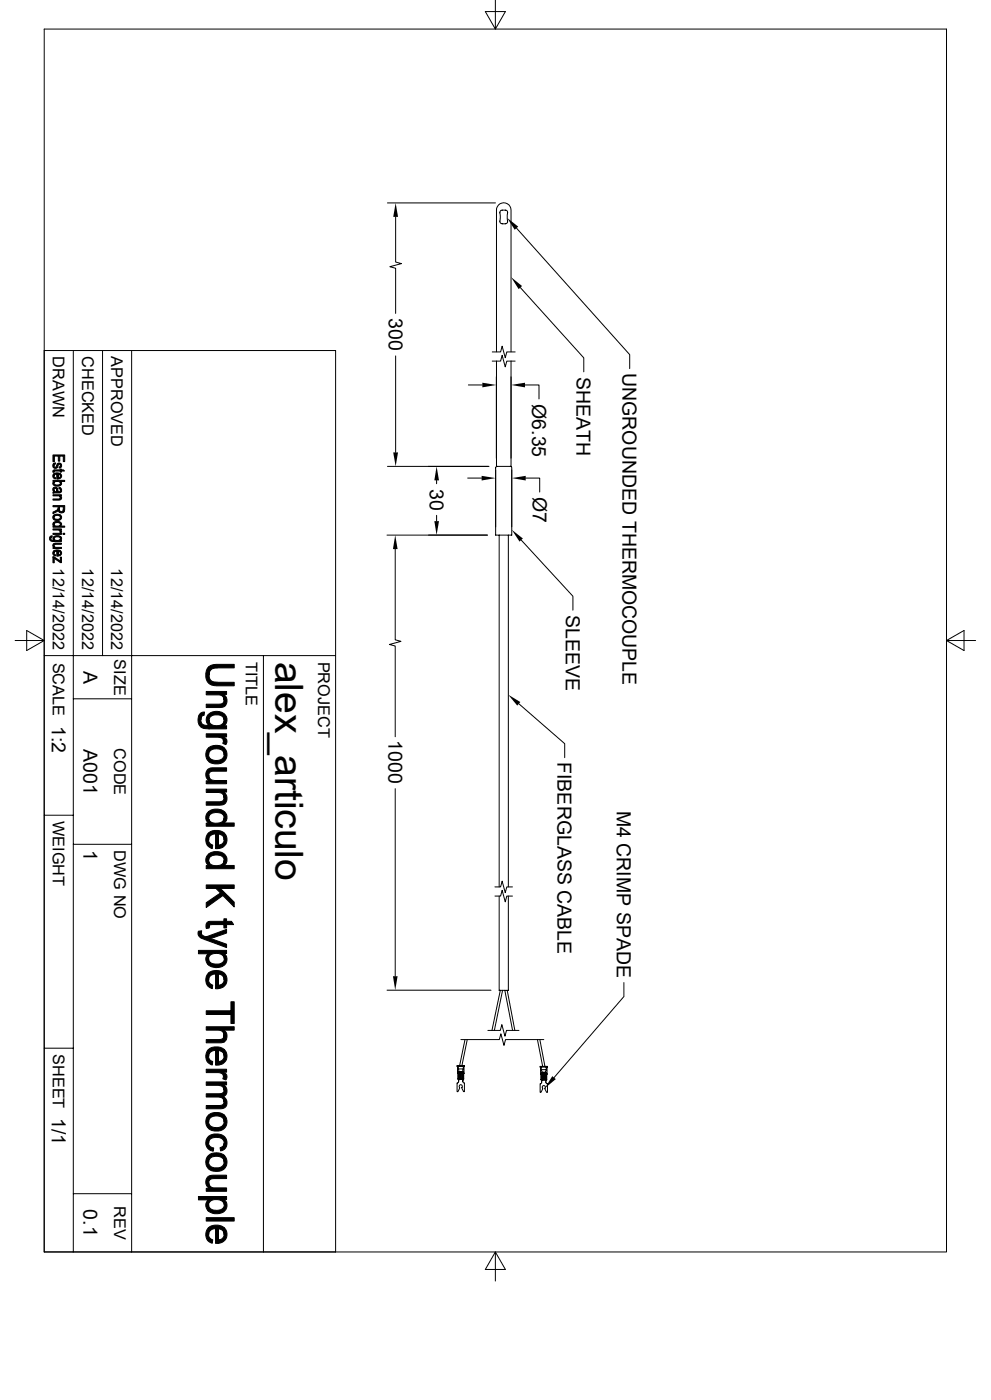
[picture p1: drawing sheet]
<svg xmlns="http://www.w3.org/2000/svg" width="297mm" height="420mm" viewBox="0 0 297 420" stroke-linecap="round" stroke-linejoin="round" font-family="sans-serif">
<g fill="none" stroke="#000" stroke-width=".3">
<path d="M13.3 8.7h270.4v366.9h-270.4zM148.5 0v8.7l3-5.2h-6l3 5.2M116.1 60.9h32.4M118.6 65.1v13.5l1.7 .5-3.5 .9 1.8 .5v13.5M150.1 63.1l1.2-.1a.77 .77 0 0 1 .8 .9v2.1a.82 .82 0 0 1-.7 1.1h-.7a.81 .81 0 0 1-.9-.8v-2.5zM154.8 68.5l33.9 37.9v4.2M156 86.3l19 21.1v4.1M13.3 105.2h87.3v270.4h-87.3zM22 105.2v270.4M30.7 105.2v91.5M39.5 105.2v270.4M118.6 106.8v28.9"/>
<path d="M140.4 115.5h4.2M147.5 105.6h2.5l.5-1.8 .9 3.5 .5-1.7h2.5M147.5 108.3h2.5l.5-1.7 .9 3.5 .5-1.8h2.5M148.8 113v24.5M148.8 105.5v-42.5a2.18 2.18 0 0 1 2.2-2.2 2.18 2.18 0 0 1 2.2 2.2v42.5M148.8 108.3v31.6h4.4v-31.6M157.4 115.5h4.1v4.2M146.6 139.9h-30.5M149 139.9l-.5 .4v20.2h4.9v-20.2l-.4-.4M130.9 144.1v1M130.9 154.6v1.7M140.2 143.4h4.2"/>
<path d="M153.4 141v17.1M157.6 143.4h4.2v4.2M118.4 164.7v27.2l1.8 .5-3.5 .9 1.7 .5v27.2M146.1 160.5h-30.1M149.6 160.5v105.6M152.4 160.5v105.6M156.2 162l15.5 16.9v4.1M4.5 192.2h8.8l-5.3 3v-6.1l5.3 3.1M13.3 196.7h87.3M79 196.7v178.9M283.7 192.2l5.2-3.1v6.1l-5.2-3h8.7M22 209.6h17.5"/>
<path d="M155.5 211.1l13.7 12v4.2M118.4 236.6v56.3M13.3 244.6h8.7M22 253.3h17.5M148.3 266.1h1.7l.5-1.8 .9 3.5 .5-1.7h1.7M148.3 268.8h1.7l.5-1.7 .9 3.5 .5-1.8h1.7M149.6 268.8v28.3h2.8v-28.3M116 297.1h31.2M149.9 297.1l-2.5 12M150.6 297.1l-2.4 12M151.3 297.1l2.3 12M152 297.1l2.3 12"/>
<path d="M187 294.8v4.2l-21 24.3M13.3 314.5h8.7M137 319.7h2.2v.2h-2.2zM137.1 319.9v2M137.4 319.7v1M138.1 311.9h11.5l.5-1.8 .9 3.5 .5-1.7h11.5M138.9 319.7l-.3 1.7M139.1 319.9v2M139.4 311.9l-1.6 7.8M140 311.9l-1.6 7.8M146.2 309.1h3.7l.5-1.7 .9 3.5 .5-1.8h3.7M161.1 311.9l1.5 8"/>
<path d="M161.8 311.9l1.5 8M161.9 319.9h2.2v.2h-2.2zM162.2 319.9v1M163.7 319.9l-.2 1.7M137.1 321.9h2M137.1 321.9l.1 .1M137.2 322h1.8M137.4 320.7h1.5M137.4 320.7l.2 .8M137.5 321.5h1.2M137.5 321.5h.5M137.5 324v.1a.52 .52 0 0 1-.5 .8v2.6h.2l.6-1.2a.49 .49 0 0 1-.1-.7 .49 .49 0 0 1 .7-.1v1l.5 1h.3l-.1-2.6a.54 .54 0 0 1-.4-.8v-.1"/>
<path d="M137.5 321.5v2.4M137.5 324h.1M137.5 323.7h1.2M137.5 323.9v.1M137.5 323.9v.2M137.6 321.4h1M137.7 321.5v2.2l-.2 .2M138 321.5v2.2M138.1 321.5v2.2M138.2 321.5h.5M138.5 321.5v2.2l.2 .2M138.6 321.4v.1"/>
<path d="M138.7 323.9v.2M138.7 323.7v.2M138.7 323.9v.1M138.7 321.5v2.2M138.7 324h.1M139.1 321.9l-.1 1.8h-1.8v-1.7M162 322.2h2M162 322.2l.1 .1M162 320.1v2.1M162.1 322.3h1.8M162.2 320.9h1.5M162.2 320.9l.3 .9"/>
<path d="M162.3 321.8h1.3M162.3 321.8h.6M162.3 324.2v.7l-.4 .2v2.6h.2l.5-1.2a.48 .48 0 0 1 0-.7 .48 .48 0 0 1 .7 0 .48 .48 0 0 1 0 .7l.5 1.2h.3v-2.6l-.4-.2-.1-.7M162.3 324.1v.1M162.3 321.8v2.1M162.3 324.2h.1M162.4 323.9h1.2v.2M162.4 324.1l-.1 .2M162.4 323.9l-.1 .2M162.5 321.6h1M162.6 321.8v2.1l-.2 .2M162.9 321.8v2.1"/>
<path d="M163 321.8v2.1M163.1 321.8h.5M163.4 321.8v2.1l.2 .2M163.5 321.6v.2M163.6 324.1v.1M163.6 324.1v.2M163.6 321.8v2.1M163.6 324.2h.1M164 322.2l-.1 1.7h-1.8v-1.6M164 320.1v2.1M22 358.1h17.5M148.5 375.6l-3 5.2h6l-3-5.2v8.7"/>
</g>
<g fill="#000" stroke="#000" stroke-width=".3">
<path d="M16.1 139l.5-.1 .1 .3-.5 .5z" fill-rule="evenodd"/>
<path d="M16 139.1l.1-.1 .1 .7a.45 .45 0 0 0 .5 .5 .45 .45 0 0 0 .3-.7 .71 .71 0 0 1 1.1-.5v.7a.4 .4 0 0 0-.4-.5 .4 .4 0 0 0-.3 .6 .81 .81 0 0 1-1.2 .6 .81 .81 0 0 1-.2-1.3z" fill-rule="evenodd"/>
<path d="M18.1 139l.3 .4a.76 .76 0 0 1-.7 1v-.3l.4-.3z" fill-rule="evenodd"/>
<path d="M15.9 136.5h3.5v2h-.4v-1.7h-1.1v1.5h-.4v-1.5h-1.2v1.7h-.4z" fill-rule="evenodd"/>
<path d="M16.2 144.4v.5z" fill-rule="evenodd"/>
<path d="M16.2 146.9v.7z" fill-rule="evenodd"/>
<path d="M16.1 156.7l.1 1.1a.64 .64 0 0 1-.1-1.1z" fill-rule="evenodd"/>
<path d="M15.9 141.1l.4-.1v.6l-.4 .1z" fill-rule="evenodd"/>
<path d="M15.9 142.4l.3-.3v.8l.5 .4-.1 .4a.89 .89 0 0 1-.7-1.3z" fill-rule="evenodd"/>
<path d="M16 146.3a.82 .82 0 0 1 1.2 .2l-.1 1v-.1a.56 .56 0 0 0-.2-.7 .56 .56 0 0 0-.7 0l-.1 .8-.3-.4z" fill-rule="evenodd"/>
<path d="M15.9 153.6l1.3-.6 .2-.6 .1 .7-.3 .3-1.3 .7z" fill-rule="evenodd"/>
<path d="M16.2 142.1l.7-.2 1 .1 .2 .1v.7l-.2-.4-.5-.2v1.5h-.4v-1.5l-.6 .2-.2 .4z" fill-rule="evenodd"/>
<path d="M17.7 146.2l.4 .1v.8l-.1-.4-.4-.2z" fill-rule="evenodd"/>
<path d="M16.2 154.5l.7-.2 1 .1 .2 .1v.7a1.1 1.1 0 0 0-1.9 0z" fill-rule="evenodd"/>
<path d="M18 148.7l.1 .6z" fill-rule="evenodd"/>
<path d="M15.9 148.4h2.5v.3h-.4v.4l-.3-.3h-1.8z" fill-rule="evenodd"/>
<path d="M15.9 158.7h2.5v.3h-.4v.4l-.6-.4h-1.5z" fill-rule="evenodd"/>
<path d="M17.4 142.2v1.1h.2l.5-.4v-.8a.89 .89 0 0 1 .3 1.1 .89 .89 0 0 1-1 .5z" fill-rule="evenodd"/>
<path d="M15.9 144.7l.2-.2 .1 .4a1.16 1.16 0 0 0 1.9 .1v-.6a.85 .85 0 0 1 .2 1.1 .85 .85 0 0 1-1.1 .3h-.6a.78 .78 0 0 1-.7-1.1z" fill-rule="evenodd"/>
<path d="M16.2 147.2l.3 .3h.6l.1-1 .1 .1a.55 .55 0 0 0 .1 .7 .55 .55 0 0 0 .6 .1l.1-1.1 .4 .6a.77 .77 0 0 1-1 1l-1.6 .1z" fill-rule="evenodd"/>
<path d="M15.9 149.7l1.9-.1 .2-.1 .1-.7a.72 .72 0 0 1 .3 .9 .72 .72 0 0 1-1 .3h-1.5z" fill-rule="evenodd"/>
<path d="M16.2 154.5v.7a1.1 1.1 0 0 0 1.9 0v-.7l.2 .3a1.13 1.13 0 0 1-.3 1.2 1.13 1.13 0 0 1-1.4 .1 .87 .87 0 0 1-.7-.6 .87 .87 0 0 1 .3-1z" fill-rule="evenodd"/>
<path d="M16.2 156.7l1.2-.3a.81 .81 0 0 1 .9 .4 .81 .81 0 0 1-.2 1v-.5a1.14 1.14 0 0 0-1.9 0z" fill-rule="evenodd"/>
<path d="M18 159l.5 .3-.2 .5-.4-.2z" fill-rule="evenodd"/>
<path d="M17.8 152v.8a.58 .58 0 0 0 .5 .7 .58 .58 0 0 0 .7-.6v.8l-.5 .2-.6-.1z" fill-rule="evenodd"/>
<path d="M16.3 141h1.8v-.3h.3v.3h.7l.2 .3h-.9v.3h-.3v-.3h-1.8v.2z" fill-rule="evenodd"/>
<path d="M15.9 144.1h3.5v.3h-1.3v.6a1.2 1.2 0 0 0-1.9-.2z" fill-rule="evenodd"/>
<path d="M15.9 151.7h3.5l-.1 1.7-.3 .3v-1.7h-1.2v1.7l-.3-.5-.1-1.2h-1.5z" fill-rule="evenodd"/>
<path d="M16.2 157.4a1.24 1.24 0 0 0 1.9-.1v.5h1.3v.4h-3.5v-.4h.3z" fill-rule="evenodd"/>
<path d="M15.2 160.8l.5-.1-.5 .8z" fill-rule="evenodd"/>
<path d="M15 161l.2-.1v.6a.73 .73 0 0 0 1 .6v.3h-.5a.9 .9 0 0 1-.8-.5 .9 .9 0 0 1 .1-.9z" fill-rule="evenodd"/>
<path d="M15.9 167l.4 .6v1.2h-.4z" fill-rule="evenodd"/>
<path d="M16.2 163.7l.1 .6z" fill-rule="evenodd"/>
<path d="M15.9 165.5l.3-.3v.8l.5 .5-.1 .3a.89 .89 0 0 1-.7-1.3z" fill-rule="evenodd"/>
<path d="M16.2 165.2l.7-.2 1 .1 .2 .1v.7l-.2-.4-.5-.1v1.4h-.4v-1.4l-.6 .1-.2 .4z" fill-rule="evenodd"/>
<path d="M15.9 167h.3l1.9 1.3v.5z" fill-rule="evenodd"/>
<path d="M16 161.1l.8-.4h.9l.5 .3-.1 .6a1.1 1.1 0 0 0-1.9 0v.8v-.3a.65 .65 0 0 1-.2-1z" fill-rule="evenodd"/>
<path d="M16.2 161.6a1.13 1.13 0 0 0 1.9 .1l.3 .7h-2.2z" fill-rule="evenodd"/>
<path d="M16 163.2l.5-.3h1.9v.4l-2.1 .1-.1 .8a.69 .69 0 0 1-.2-1z" fill-rule="evenodd"/>
<path d="M15.9 164.3h.4v-.3l.3 .2h1.8v.3h-2.5z" fill-rule="evenodd"/>
<path d="M18.1 167.1h.3v1.7h-.3z" fill-rule="evenodd"/>
<path d="M15.9 160h2.5v.3h-2.5z" fill-rule="evenodd"/>
<path d="M18.2 161a.71 .71 0 0 1-.1 1.1z" fill-rule="evenodd"/>
<path d="M17.4 165.4v1.1h.2l.5-.5v-.8a.92 .92 0 0 1 .3 1.1 .92 .92 0 0 1-1 .5z" fill-rule="evenodd"/>
<path d="M18.9 160h.5v.3h-.5z" fill-rule="evenodd"/>
<path d="M60.2 214l1.1-.4-.1 1a1.14 1.14 0 0 0-1 1.3z" fill-rule="evenodd"/>
<path d="M60 214.1l.2-.1v1.9a1.82 1.82 0 0 0 2.4 1.7l.1 1.1a2.77 2.77 0 0 1-3.1-1.4 2.77 2.77 0 0 1 .4-3.2z" fill-rule="evenodd"/>
<path d="M67 208.3l.2 .1-.1 1.6z" fill-rule="evenodd"/>
<path d="M62.4 214.3a3.9 3.9 0 0 1 4.9-.1l-.1 1.9a2.39 2.39 0 0 0-3.7-1.4l-.5 .4-.3 .5v3.1l-.1-1.1a2.29 2.29 0 0 1-.2-3.3z" fill-rule="evenodd"/>
<path d="M61.8 207.4h6.1v.9h-.9v1l-.9-.8-4.3-.1z" fill-rule="evenodd"/>
<path d="M62.7 216.1a2.33 2.33 0 0 0 3.4 1.4l.7-.5 .3-.5v1.2h.8v1h-5.2z" fill-rule="evenodd"/>
<path d="M61.8 211.2h4a1.16 1.16 0 0 0 1.3-1.2l.1-1.6a2.14 2.14 0 0 1 .7 2.6 2.14 2.14 0 0 1-2.4 1.3h-3.7z" fill-rule="evenodd"/>
<path d="M67.3 214.2a2.28 2.28 0 0 1-.2 3.5z" fill-rule="evenodd"/>
<path d="M62.5 200.1l.2-.1v2.4a1.91 1.91 0 0 0 2.4 2.2l5.1 .1v1h-4.8a3.2 3.2 0 0 1-3.6-4.3z" fill-rule="evenodd"/>
<path d="M62.7 200l1.5-.7h6v1.1h-4.8a2.06 2.06 0 0 0-2.7 2z" fill-rule="evenodd"/>
<path d="M62.6 232.5l.2 .9-.1 .8-.2-.1z" fill-rule="evenodd"/>
<path d="M62.5 224.4a4 4 0 0 1 4.7 0v2a2.43 2.43 0 0 0-3.7-1.5l-.8 .7-.2 .8z" fill-rule="evenodd"/>
<path d="M67 237.6l.2 .1-.1 1.6z" fill-rule="evenodd"/>
<path d="M61.8 220.1h6.1v1h-.9v1.2a1.65 1.65 0 0 0-2-1.2h-3.2z" fill-rule="evenodd"/>
<path d="M62.3 230.8l1.2-.5h4.4v1.1h-4.2a1.15 1.15 0 0 0-1.1 1.1l-.1 1.6a2.27 2.27 0 0 1-.2-3.3z" fill-rule="evenodd"/>
<path d="M61.8 234.2h.9l.1-.8 .7 .6 .8 .1h3.6v1h-6.1z" fill-rule="evenodd"/>
<path d="M61.8 236.7h6.1v.9h-.9v1l-.1-.1a1.9 1.9 0 0 0-1.7-.8h-3.4z" fill-rule="evenodd"/>
<path d="M67 221.1a1.43 1.43 0 0 1 .7 2.3l-.9-.4z" fill-rule="evenodd"/>
<path d="M62.5 224.4v2a2.39 2.39 0 0 0 3.6 1.5l1-1 .1-2.5a2.88 2.88 0 0 1 .4 3.6 2.88 2.88 0 0 1-3.5 1.1 2.76 2.76 0 0 1-2.3-1.8 2.76 2.76 0 0 1 .7-2.9z" fill-rule="evenodd"/>
<path d="M61.8 240.5h4a1.16 1.16 0 0 0 1.3-1.2l.1-1.6a2.14 2.14 0 0 1 .7 2.6 2.14 2.14 0 0 1-2.4 1.3h-3.7z" fill-rule="evenodd"/>
<path d="M62.5 243.5l.1 3.4a2.17 2.17 0 0 1-.1-3.4z" fill-rule="evenodd"/>
<path d="M62.5 256.2l.1 3.5a2.17 2.17 0 0 1-.1-3.5z" fill-rule="evenodd"/>
<path d="M62.4 249.9l.1 2.3a1.66 1.66 0 0 0 1.3 1.3l-.2 1.1a2.78 2.78 0 0 1-1.2-4.7z" fill-rule="evenodd"/>
<path d="M62.5 249.9a4 4 0 0 1 4.7 0v2a1.66 1.66 0 0 0-1.8-1.7v4.4h-.8v-4.5l-1.5 .6-.4 .5-.2 .8z" fill-rule="evenodd"/>
<path d="M62.5 243.5a3.7 3.7 0 0 1 5.4 .8l.1 1.4-.8 1.2v-1.6a2.24 2.24 0 0 0-3.1-1.5l-.5 .1a1.55 1.55 0 0 0-1.1 1.5z" fill-rule="evenodd"/>
<path d="M65.4 250.2v3.3l1.1-.3 .5-.6 .2-2.7a2.67 2.67 0 0 1 .7 2.9 2.67 2.67 0 0 1-2.5 1.8z" fill-rule="evenodd"/>
<path d="M62.5 256.2a3.7 3.7 0 0 1 5.4 .8l.1 1.4-.8 1.2v-1.5a2.24 2.24 0 0 0-3.1-1.5l-.5 .1a1.55 1.55 0 0 0-1.1 1.4z" fill-rule="evenodd"/>
<path d="M62.6 245.8a2.76 2.76 0 0 0 3.8 .8 1.41 1.41 0 0 0 .8-1.3v1.6h3v1h-8.4v-1h.8z" fill-rule="evenodd"/>
<path d="M59.5 279.4l1-.2-.2 2.2-.8-.8z" fill-rule="evenodd"/>
<path d="M62.1 276.7l.6-.3v2l-.9 .2v-1.3z" fill-rule="evenodd"/>
<path d="M61.8 270.8l4.3-2.9 .7 .7-5 3.6z" fill-rule="evenodd"/>
<path d="M61.8 281.1l6.1-2.3v1.1l-5 1.7z" fill-rule="evenodd"/>
<path d="M62.7 276.4h4.4v-.8h.8v.8h1.5l.6 1h-2.1v1h-.8v-1h-4.1l-.3 .6z" fill-rule="evenodd"/>
<path d="M62.6 258.5a2.76 2.76 0 0 0 3.8 .9 1.41 1.41 0 0 0 .8-1.3v1.5h3v1h-8.4v-.9h.8z" fill-rule="evenodd"/>
<path d="M64.7 266.5h1.3l4.2 4.1v1.5z" fill-rule="evenodd"/>
<path d="M61.8 265.5h8.4v1h-8.4z" fill-rule="evenodd"/>
<path d="M62.1 286.4l.3-.3v3.3a2.21 2.21 0 0 1-.3-3z" fill-rule="evenodd"/>
<path d="M62.4 291.9l.1 2.3a1.56 1.56 0 0 0 1.3 1.3l-.2 1.1a2.83 2.83 0 0 1-1.2-4.7z" fill-rule="evenodd"/>
<path d="M62.5 291.9a3.9 3.9 0 0 1 4.7 0v2a1.73 1.73 0 0 0-1.8-1.7v4.4h-.8v-4.4l-1.4 .4-.5 .7-.2 .7z" fill-rule="evenodd"/>
<path d="M67.1 286l.2 .2-.1 1.5z" fill-rule="evenodd"/>
<path d="M60.4 279.8a1.38 1.38 0 0 0 1.4 1.3l6.1 2.2v1l-7.6-2.9z" fill-rule="evenodd"/>
<path d="M59.5 285.1h8.4v.9h-.8v1.1a2.81 2.81 0 0 0-4.5 .1l-.2 2.2v-3.3h-2.9z" fill-rule="evenodd"/>
<path d="M62.5 287.6a2.19 2.19 0 0 0 2.9 1.6l1.2-.4 .5-.6 .2-2a2.42 2.42 0 0 1 .4 2.8 2.42 2.42 0 0 1-2.5 1.2l-1.7-.1-.9-.5-.2-.2z" fill-rule="evenodd"/>
<path d="M65.4 292.2v3.4l1.1-.4 .5-.5 .2-2.8a2.68 2.68 0 0 1 .7 3 2.68 2.68 0 0 1-2.5 1.7z" fill-rule="evenodd"/>
<path d="M62.4 314.9l.1 2.2a1.66 1.66 0 0 0 1.3 1.4l-.2 1a2.78 2.78 0 0 1-1.2-4.6z" fill-rule="evenodd"/>
<path d="M61.8 311.9h3.9a1.21 1.21 0 0 0 1.4-1.3v2l-.4 .2h-4.9z" fill-rule="evenodd"/>
<path d="M62.5 314.8a4 4 0 0 1 4.7 0v2.1a1.66 1.66 0 0 0-1.8-1.7v4.3h-.8v-4.4l-1.5 .5-.4 .6-.2 .7z" fill-rule="evenodd"/>
<path d="M67.2 309a2.26 2.26 0 0 1-.1 3.6z" fill-rule="evenodd"/>
<path d="M65.4 315.2v3.3l1.1-.4 .5-.5 .2-2.8a2.67 2.67 0 0 1 .7 3 2.67 2.67 0 0 1-2.5 1.7z" fill-rule="evenodd"/>
<path d="M61.8 303.2h7.4v-2.7h1v6.5h-1v-2.7h-7.4z" fill-rule="evenodd"/>
<path d="M61.8 308h8.4v1h-3l-.1 3.6v-2a1.6 1.6 0 0 0-1.9-1.6h-3.4z" fill-rule="evenodd"/>
<path d="M61.8 328.1h3.9l1.2-.4 .1 1.3 .2 .1-.1 1.5-.1-.7-.8-.7-4.4-.1z" fill-rule="evenodd"/>
<path d="M62.5 334.5a4.1 4.1 0 0 1 4.7 0v2a2.37 2.37 0 0 0-3.6-1.5l-.9 .8-.2 .7z" fill-rule="evenodd"/>
<path d="M67.1 325.5l.1 .1-.1 1.5z" fill-rule="evenodd"/>
<path d="M61.8 320.8h6.1v.8h-.9v1.3a1.67 1.67 0 0 0-2-1.1h-3.2z" fill-rule="evenodd"/>
<path d="M61.8 324.6h6.1v.9h-.8l-.1 .9-.6-.6-1-.2h-3.6z" fill-rule="evenodd"/>
<path d="M67 321.6a1.45 1.45 0 0 1 .7 2.4l-.9-.4z" fill-rule="evenodd"/>
<path d="M67.2 325.6a1.95 1.95 0 0 1-.2 3.4z" fill-rule="evenodd"/>
<path d="M61.8 331.6h3.9a1.15 1.15 0 0 0 1.4-1l.1-1.5a1.91 1.91 0 0 1 .8 2.2 1.91 1.91 0 0 1-2 1.3h-4.2z" fill-rule="evenodd"/>
<path d="M62.5 334.5v2a2.35 2.35 0 0 0 3.4 1.7l.6-.3 .6-.8 .1-2.6a2.9 2.9 0 0 1 .4 3.6 2.9 2.9 0 0 1-3.5 1.2 2.76 2.76 0 0 1-2.3-1.9 2.76 2.76 0 0 1 .7-2.9z" fill-rule="evenodd"/>
<path d="M62.6 354.8l.2 .8-.1 .9-.2-.2z" fill-rule="evenodd"/>
<path d="M62.5 340.9v2a1.51 1.51 0 0 0 1.6 1.5l-.2 1a2.57 2.57 0 0 1-2.1-1.8 2.57 2.57 0 0 1 .7-2.7z" fill-rule="evenodd"/>
<path d="M62.5 346.6a3.9 3.9 0 0 1 4.7 0v2a2.43 2.43 0 0 0-3.6-1.6l-.7 .5-.4 1.1z" fill-rule="evenodd"/>
<path d="M67.2 342.9v1.9l-1.1 .5-.1-1a1.36 1.36 0 0 0 1.2-1.4z" fill-rule="evenodd"/>
<path d="M62.3 353.1l.5-.4 1-.1h4.1v1h-4.2a1.09 1.09 0 0 0-1.1 1.2l-.1 1.5a2.22 2.22 0 0 1-.2-3.2z" fill-rule="evenodd"/>
<path d="M61.8 356.5h.9l.1-.9 .5 .5 .8 .3h3.8v1h-6.1z" fill-rule="evenodd"/>
<path d="M59.5 358.9h8.4v1h-.8v1a2.84 2.84 0 0 0-4.5 .2l-.2 2.2v-3.3h-2.9z" fill-rule="evenodd"/>
<path d="M62.5 340.9a3.7 3.7 0 0 1 5.4 1l.1 .8-.1 1.1-.7 1v-1.9a2.11 2.11 0 0 0-2.9-1.7l-1.2 .4-.6 1.3z" fill-rule="evenodd"/>
<path d="M62.5 346.6v2a2.14 2.14 0 0 0 2.9 1.8l.9-.3 .8-.9 .1-2.6a2.85 2.85 0 0 1 .5 3.5 2.85 2.85 0 0 1-3.3 1.3 2.75 2.75 0 0 1-2.6-1.8 2.75 2.75 0 0 1 .7-3z" fill-rule="evenodd"/>
<path d="M61.8 365.3h8.4v1h-8.4z" fill-rule="evenodd"/>
<path d="M62.1 360.3l.3-.3v3.3a2.22 2.22 0 0 1-.3-3z" fill-rule="evenodd"/>
<path d="M62.4 368.3l.2 2.5 .3 .7 .9 .4-.2 1.1a2.78 2.78 0 0 1-1.2-4.7z" fill-rule="evenodd"/>
<path d="M62.5 368.3a4 4 0 0 1 4.7 0v2a1.66 1.66 0 0 0-1.8-1.7v4.4h-.8v-4.4l-1 .2-.7 .5-.4 1.1z" fill-rule="evenodd"/>
<path d="M67.1 359.9l.2 .1-.1 1.5z" fill-rule="evenodd"/>
<path d="M62.5 361.4a2.19 2.19 0 0 0 2.9 1.7l.9-.3a1.49 1.49 0 0 0 .9-1.3l.1-1.5a2.45 2.45 0 0 1 .4 2.8 2.45 2.45 0 0 1-2.5 1.3l-1.4-.1-1.4-.7z" fill-rule="evenodd"/>
<path d="M65.4 368.6v3.3a1.65 1.65 0 0 0 1.8-1.6v-2a2.7 2.7 0 0 1 .7 3 2.7 2.7 0 0 1-2.5 1.7z" fill-rule="evenodd"/>
</g>
<g fill="#000">
<path d="M118.6 60.9l.7 4.2h-1.4zM152 65.4l3.3 2.6-1 .9zM153.2 83.1l3.3 2.7-1.1 .9zM144.6 114.8l4.2 .7-4.2 .7zM153.2 115.5l4.2-.7v1.4zM117.9 135.7h1.4l-.7 4.2zM130.9 139.9l.7 4.2h-1.4zM130.2 156.3h1.4l-.7 4.2zM144.4 142.7l4.1 .7-4.1 .7zM153.4 143.4l4.2-.7v1.4zM118.4 160.5l.8 4.2h-1.4zM153.4 158.9l3.3 2.6-1 1z"/>
<path d="M152.3 208.4l3.7 2.2-1 1.1zM117.8 292.9h1.4l-.8 4.2zM165.5 322.8l1.1 .9-3.3 2.8z"/>
</g>
<text font-size="11.7" x="82.4" y="198.5" transform="rotate(90 82.4 198.5)">alex_articulo</text>
<g font-size="5.8">
<text x="116.5" y="95.5" transform="rotate(90 116.5 95.5)">300</text>
<text x="172.8" y="113" transform="rotate(90 172.8 113)">SHEATH</text>
<text x="186.6" y="111.8" transform="rotate(90 186.6 111.8)">UNGROUNDED THERMOCOUPLE</text>
<text x="159.5" y="121.2" transform="rotate(90 159.5 121.2)">Ø6.35</text>
<text x="128.8" y="146.6" transform="rotate(90 128.8 146.6)">30</text>
<text x="159.7" y="149.1" transform="rotate(90 159.7 149.1)">Ø7</text>
<text x="169.5" y="184.5" transform="rotate(90 169.5 184.5)">SLEEVE</text>
<text x="25" y="201.2" transform="rotate(90 25 201.2)">A</text>
<text x="15.5" y="217.7" transform="rotate(90 15.5 217.7)">1:2</text>
<text x="25" y="224.6" transform="rotate(90 25 224.6)">A001</text>
<text x="116.4" y="222.1" transform="rotate(90 116.4 222.1)">1000</text>
<text x="167.1" y="228.6" transform="rotate(90 167.1 228.6)">FIBERGLASS CABLE</text>
<text x="184.9" y="243.2" transform="rotate(90 184.9 243.2)">M4 CRIMP SPADE</text>
<text x="25" y="255.1" transform="rotate(90 25 255.1)">1</text>
<text x="15.5" y="335.4" transform="rotate(90 15.5 335.4)">1/1</text>
<text x="25" y="362.8" transform="rotate(90 25 362.8)">0.1</text>
</g>
<g font-size="4.9">
<text x="15.9" y="106.9" transform="rotate(90 15.9 106.9)">DRAWN</text>
<text x="24.6" y="106.9" transform="rotate(90 24.6 106.9)">CHECKED</text>
<text x="33.4" y="106.9" transform="rotate(90 33.4 106.9)">APPROVED</text>
<text x="15.9" y="170.5" transform="rotate(90 15.9 170.5)">12/14/2022</text>
<text x="24.6" y="170.5" transform="rotate(90 24.6 170.5)">12/14/2022</text>
<text x="33.4" y="170.5" transform="rotate(90 33.4 170.5)">12/14/2022</text>
<text x="34.2" y="197.7" transform="rotate(90 34.2 197.7)">SIZE</text>
<text x="15.9" y="198.8" transform="rotate(90 15.9 198.8)">SCALE</text>
<text x="73.7" y="198.5" transform="rotate(90 73.7 198.5)">TITLE</text>
<text x="95.4" y="198.5" transform="rotate(90 95.4 198.5)">PROJECT</text>
<text x="34.2" y="224.4" transform="rotate(90 34.2 224.4)">CODE</text>
<text x="15.9" y="246.3" transform="rotate(90 15.9 246.3)">WEIGHT</text>
<text x="34.2" y="255.1" transform="rotate(90 34.2 255.1)">DWG NO</text>
<text x="15.9" y="316.2" transform="rotate(90 15.9 316.2)">SHEET</text>
<text x="34.2" y="361.8" transform="rotate(90 34.2 361.8)">REV</text>
</g>
</svg>
